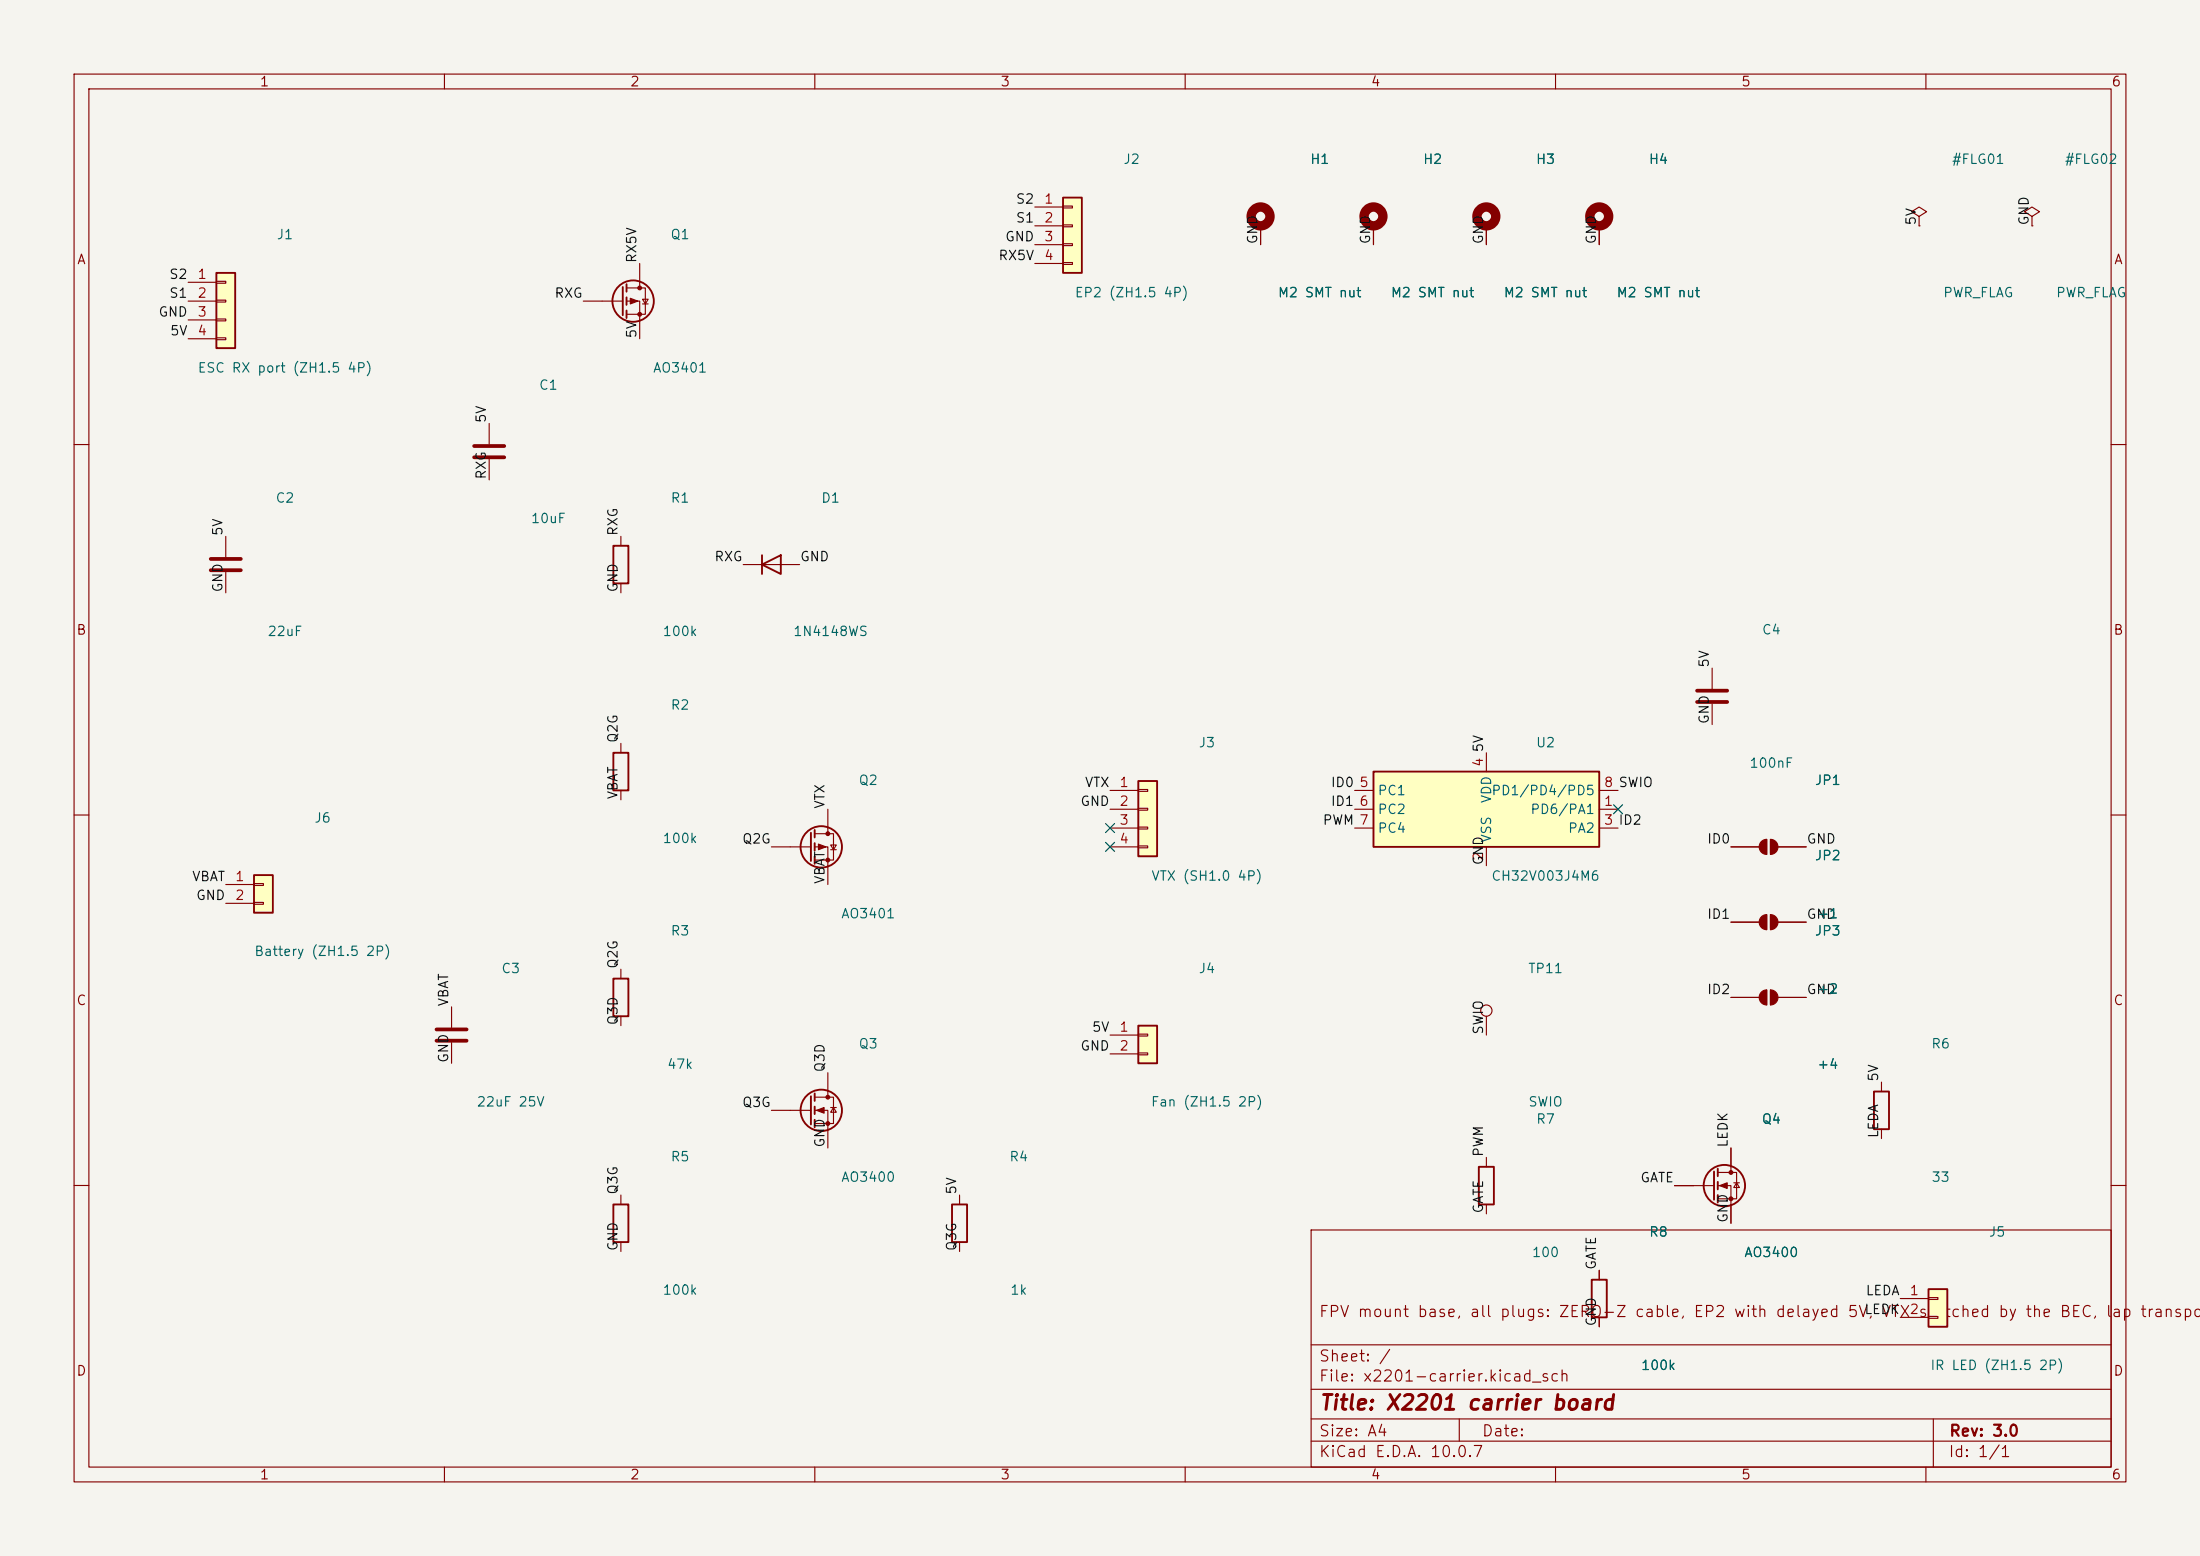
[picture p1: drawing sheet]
<svg xmlns="http://www.w3.org/2000/svg" width="297mm" height="210mm" viewBox="0 0 297 210" stroke-linecap="round" stroke-linejoin="round" font-family="sans-serif">
<path d="M0 0h297v210h-297z" fill="#f5f4ef" stroke="#f5f4ef" stroke-width=".14"/>
<g fill="none" stroke="#840000" stroke-width=".15">
<path d="M10 10h277v190h-277zM12 12h273v186h-273zM60 10v2M110 10v2M160 10v2M210 10v2M260 10v2M10 60h2M285 60h2M10 110h2M285 110h2M10 160h2"/>
<path d="M177 166h108v32h-108zM285 160h2M60 198v2M110 198v2M160 198v2M177 194.5h108M177 191.5h108M177 187.5h108M177 181.5h108M197 191.5v3M210 198v2M260 198v2"/>
<path d="M261 191.5v6.5"/>
</g>
<path d="M29.2 36.8h2.5v10.2h-2.5z" fill="#ffffc2"/>
<g fill="none" stroke="#840000" stroke-width=".25">
<path d="M29.2 36.8h2.5v10.2h-2.5zM199.6 157.5h2.1v5.1h-2.1zM231.4 158.1v3.8M231.9 157.7v1.1M231.9 159.5v1M253 147.3h2v5.1h-2zM231.9 161.3v1"/>
<circle cx="232.8" cy="160" r="2.79"/>
</g>
<g fill="none" stroke="#840000" stroke-width=".15">
<path d="M25.4 38.1h3.8M29.2 38h1.3v.2h-1.3zM215.9 30.5v2.5M25.4 40.6h3.8M25.4 43.2h3.8M25.4 45.7h3.8M29.2 40.5h1.3v.3h-1.3zM29.2 43.1h1.3v.2h-1.3zM29.2 45.6h1.3v.2h-1.3zM200.7 137.2v2.5M233.7 134.6h3.8M238.5 133.6v2"/>
<path d="M239 133.6v2M240 134.6h3.8M200.7 156.2v1.3M231.9 158.2h2.5v3.6h-2.5M233.7 154.9v3.3M234.1 159.6h.7M234.4 159.6l.4 .7h-.7zM254 146.1v1.2M254 152.4v1.3M200.7 162.6v1.2M226.1 160h5.3M231.9 160h1.8v5.1"/>
<circle cx="200.7" cy="136.4" r=".76"/>
</g>
<circle cx="215.9" cy="29.2" r="1.27" fill="none" stroke="#840000" stroke-width="1.3"/>
<g fill="#840000" stroke="#840000" stroke-width=".15">
<path d="M237.8 133.9l.4-.2 .3-.1v2a1.02 1.02 0 0 1-.9-.6 1.02 1.02 0 0 1 .2-1.1z"/>
<path d="M239 133.6a1.02 1.02 0 0 1 1 1 1.02 1.02 0 0 1-1 1z"/>
<path d="M232.2 160l1-.4v.8z"/>
<circle cx="233.7" cy="158.2" r=".25"/>
<circle cx="233.7" cy="161.8" r=".25"/>
</g>
<path d="M260.3 174h2.6v5.1h-2.6z" fill="#ffffc2"/>
<g fill="none" stroke="#840000" stroke-width=".25">
<path d="M84.1 38.7v3.8M84.6 38.4v1M84.6 40.1v1M84.6 41.9v1M82.8 73.7h2v5h-2zM102.9 76.2l2.5-1.3v2.6zM102.9 74.9v2.6M82.8 101.6h2v5.1h-2zM109.5 112.4v3.8M110 112v1M110 113.8v1M110 115.6v1"/>
<path d="M82.8 132.1h2v5.1h-2zM109.5 148v3.8M110 147.6v1M110 149.4v1M110 151.1v1M82.8 162.6h2v5h-2zM128.5 162.6h2.1v5h-2.1zM214.9 172.7h2v5.1h-2zM260.3 174h2.6v5.1h-2.6z"/>
<circle cx="85.5" cy="40.6" r="2.79"/>
<circle cx="110.9" cy="114.3" r="2.79"/>
<circle cx="110.9" cy="149.9" r="2.79"/>
</g>
<g fill="none" stroke="#840000" stroke-width=".15">
<path d="M84.6 38.9h2.5v3.5h-2.5M86.4 35.6v3.3M66 57.2v2.7M78.7 40.6h5.4M84.6 40.6h1.8v5.1M86.7 40.4h.8l-.4 .6zM86.7 41h.8M30.5 72.4v2.8M30.5 77.2v2.8M66 62v2.8M83.8 72.4v1.3M83.8 78.7v1.3"/>
<path d="M100.3 76.2h7.6M83.8 100.3v1.3M83.8 106.7v1.3M104.1 114.3h5.4M110 112.5h2.5v3.6h-2.5M110 114.3h1.8v5.1M111.8 109.2v3.3M112.1 114h.8l-.4 .7zM112.1 114.7h.8M61 135.9v2.8M83.8 130.8v1.3M83.8 137.2v1.2"/>
<path d="M61 140.7v2.8M104.1 149.9h5.4M110 148.1h2.5v3.5h-2.5M110 149.9h1.8v5M111.8 144.8v3.3M112.1 149.5h.8M112.5 149.5l.4 .6h-.8zM83.8 161.3v1.3M83.8 167.6v1.3M129.5 161.3v1.3M129.5 167.6v1.3M215.9 171.5v1.2"/>
<path d="M215.9 177.8v1.3M256.5 175.3h3.8M256.5 177.8h3.8M260.3 175.1h1.3v.3h-1.3zM260.3 177.7h1.3v.2h-1.3z"/>
</g>
<g fill="#840000" stroke="#840000" stroke-width=".15">
<path d="M85.1 40.3l1 .3-1 .4z"/>
<path d="M110.2 149.9l1.1-.4v.7z"/>
<path d="M110.5 113.9l1 .4-1 .4z"/>
<circle cx="86.4" cy="38.9" r=".25"/>
<circle cx="86.4" cy="42.4" r=".25"/>
<circle cx="111.8" cy="148.1" r=".25"/>
<circle cx="111.8" cy="151.6" r=".25"/>
<circle cx="111.8" cy="112.5" r=".25"/>
<circle cx="111.8" cy="116.1" r=".25"/>
</g>
<path d="M28.4 75.4h4.1M28.4 77h4.1M64 60.2h4.1M64 61.7h4.1M58.9 138.9h4.1M58.9 140.5h4.1" fill="none" stroke="#840000" stroke-width=".51"/>
<path d="M34.3 118.1h2.5v5.1h-2.5z" fill="#ffffc2"/>
<path d="M34.3 118.1h2.5v5.1h-2.5z" fill="none" stroke="#840000" stroke-width=".25"/>
<path d="M170.2 30.5v2.5M30.5 119.4h3.8M34.3 119.3h1.3v.2h-1.3zM30.5 121.9h3.8M34.3 121.8h1.3v.2h-1.3z" fill="none" stroke="#840000" stroke-width=".15"/>
<circle cx="170.2" cy="29.2" r="1.27" fill="none" stroke="#840000" stroke-width="1.3"/>
<path d="M143.5 26.7h2.5v10.1h-2.5z" fill="#ffffc2"/>
<path d="M143.5 26.7h2.5v10.1h-2.5z" fill="none" stroke="#840000" stroke-width=".25"/>
<path d="M139.7 27.9h3.8M139.7 30.5h3.8M139.7 33h3.8M139.7 35.6h3.8M143.5 27.8h1.3v.3h-1.3zM143.5 30.4h1.3v.2h-1.3zM143.5 32.9h1.3v.2h-1.3zM143.5 35.4h1.3v.3h-1.3zM233.7 124.5h3.8M238.5 123.4v2.1M239 123.4v2.1M240 124.5h3.8" fill="none" stroke="#840000" stroke-width=".15"/>
<g fill="#840000" stroke="#840000" stroke-width=".15">
<path d="M237.8 123.7l.4-.2 .3-.1v2.1a1.02 1.02 0 0 1-.9-.7 1.02 1.02 0 0 1 .2-1.1z"/>
<path d="M239 123.4a1.02 1.02 0 0 1 1 1.1 1.02 1.02 0 0 1-1 1z"/>
</g>
<path d="M185.4 104.1h30.5v10.2h-30.5z" fill="#ffffc2"/>
<path d="M185.4 104.1h30.5v10.2h-30.5z" fill="none" stroke="#840000" stroke-width=".25"/>
<path d="M182.9 109.2h2.5M182.9 111.8h2.5M182.9 106.7h2.5M200.7 101.6v2.5M200.7 114.3v2.5M215.9 109.2h2.5M215.9 111.8h2.5M215.9 106.7h2.5M233.7 114.3h3.8M238.5 113.3v2M239 113.3v2M240 114.3h3.8" fill="none" stroke="#840000" stroke-width=".15"/>
<g fill="#840000" stroke="#840000" stroke-width=".15">
<path d="M237.8 113.6l.4-.3h.3v2a1.02 1.02 0 0 1-.9-.6 1.02 1.02 0 0 1 .2-1.1z"/>
<path d="M239 113.3a1.02 1.02 0 0 1 1 1 1.02 1.02 0 0 1-1 1z"/>
</g>
<path d="M153.7 105.4h2.5v10.2h-2.5z" fill="#ffffc2"/>
<path d="M153.7 105.4h2.5v10.2h-2.5z" fill="none" stroke="#840000" stroke-width=".25"/>
<path d="M149.9 106.7h3.8M149.9 109.2h3.8M149.9 111.8h3.8M149.9 114.3h3.8M153.7 106.6h1.2v.2h-1.2zM153.7 109.1h1.2v.2h-1.2zM153.7 111.6h1.2v.3h-1.2zM153.7 114.2h1.2v.2h-1.2z" fill="none" stroke="#840000" stroke-width=".15"/>
<path d="M153.7 138.4h2.5v5.1h-2.5z" fill="#ffffc2"/>
<path d="M153.7 138.4h2.5v5.1h-2.5z" fill="none" stroke="#840000" stroke-width=".25"/>
<g fill="none" stroke="#840000" stroke-width=".15">
<path d="M170.2 30.5v2.5M185.4 30.5v2.5M200.7 30.5v2.5M215.9 30.5v2.5M259.1 29.2l1-.6-1-.7-1 .7 1 .6v1.3M259.1 30.5h.1M274.3 29.2l1-.6-1-.7-1 .7 1 .6v1.3M274.3 30.5h.1M231.1 90.2v2.8M231.1 95v2.8M233.7 114.3h3.8M240 114.3h3.8"/>
<path d="M149.9 139.7h3.8M153.7 139.6h1.2v.2h-1.2zM233.7 124.5h3.8M233.7 134.6h3.8M240 124.5h3.8M240 134.6h3.8M149.9 142.2h3.8M153.7 142.1h1.2v.3h-1.2zM233.7 154.9v2.6M215.9 171.5v1.2M215.9 177.8v1.3M226.1 160h2.5"/>
<path d="M233.7 162.6v2.5"/>
</g>
<g fill="none" stroke="#840000" stroke-width="1.3">
<circle cx="185.4" cy="29.2" r="1.27"/>
<circle cx="200.7" cy="29.2" r="1.27"/>
</g>
<path d="M229.1 93.2h4.1M229.1 94.7h4.1" fill="none" stroke="#840000" stroke-width=".51"/>
<path d="M149.3 113.7l1.2 1.2M149.3 111.2l1.2 1.2M150.5 113.7l-1.2 1.2M150.5 111.2l-1.2 1.2M217.8 108.6l1.2 1.2M219 108.6l-1.2 1.2" fill="none" stroke="#000084" stroke-width=".15"/>
<text font-size="2" fill="#840000" x="178" y="190.8">Title: X2201 carrier board</text>
<g font-size="1.5" fill="#840000">
<text x="178" y="178.1">FPV mount base, all plugs: ZERO-Z cable, EP2 with delayed 5V, VTX switched by the BEC, lap transpon</text>
<text x="178" y="184.1">Sheet: /</text>
<text x="178" y="186.8">File: x2201-carrier.kicad_sch</text>
<text x="178" y="197">KiCad E.D.A. 10.0.7</text>
<text x="178" y="194.2">Size: A4</text>
<text x="200" y="194.2">Date:</text>
<text x="263" y="197">Id: 1/1</text>
<text x="263" y="194.2">Rev: 3.0</text>
</g>
<g font-size="1.3" fill="#840000">
<text x="35" y="12">1</text>
<text x="85" y="12">2</text>
<text x="135" y="12">3</text>
<text x="185" y="12">4</text>
<text x="235" y="12">5</text>
<text x="285" y="12">6</text>
<text x="10.3" y="36">A</text>
<text x="285.3" y="36">A</text>
<text x="10.2" y="86">B</text>
<text x="285.2" y="86">B</text>
<text x="10.2" y="136">C</text>
<text x="285.2" y="136">C</text>
<text x="10.2" y="186">D</text>
<text x="285.2" y="186">D</text>
<text x="35" y="200">1</text>
<text x="85" y="200">2</text>
<text x="135" y="200">3</text>
<text x="185" y="200">4</text>
<text x="235" y="200">5</text>
<text x="285" y="200">6</text>
</g>
<g font-size="1.3" fill="#006464">
<text x="151.6" y="22.4">J2</text>
<text x="176.8" y="22.4">H1</text>
<text x="192" y="22.4">H2</text>
<text x="207.3" y="22.4">H3</text>
<text x="222.5" y="22.4">H4</text>
<text x="263.4" y="22.4">#FLG01</text>
<text x="278.7" y="22.4">#FLG02</text>
<text x="37.3" y="32.6">J1</text>
<text x="90.4" y="32.6">Q1</text>
<text x="145" y="40.4">EP2 (ZH1.5 4P)</text>
<text x="172.4" y="40.4">M2 SMT nut</text>
<text x="187.7" y="40.4">M2 SMT nut</text>
<text x="202.9" y="40.4">M2 SMT nut</text>
<text x="218.1" y="40.4">M2 SMT nut</text>
<text x="262.2" y="40.4">PWR_FLAG</text>
<text x="277.5" y="40.4">PWR_FLAG</text>
<text x="26.6" y="50.6">ESC RX port (ZH1.5 4P)</text>
<text x="72.7" y="52.9">C1</text>
<text x="88.1" y="50.6">AO3401</text>
<text x="37.1" y="68.2">C2</text>
<text x="71.6" y="70.9">10uF</text>
<text x="90.5" y="68.2">R1</text>
<text x="110.8" y="68.2">D1</text>
<text x="36" y="86.2">22uF</text>
<text x="89.4" y="86.2">100k</text>
<text x="107" y="86.2">1N4148WS</text>
<text x="237.8" y="85.9">C4</text>
<text x="90.5" y="96.1">R2</text>
<text x="161.7" y="101.2">J3</text>
<text x="207.3" y="101.2">U2</text>
<text x="115.8" y="106.3">Q2</text>
<text x="185.9" y="107.6">PC1</text>
<text x="201.3" y="107.6">PD1/PD4/PD5</text>
<text x="236.1" y="103.9">100nF</text>
<text x="244.9" y="106.3">JP1</text>
<text x="42.3" y="111.3">J6</text>
<text x="185.9" y="110.2">PC2</text>
<text x="185.9" y="112.7">PC4</text>
<text x="201.6" y="113.8" transform="rotate(-90 201.6 113.8)">VSS</text>
<text x="201.6" y="108.5" transform="rotate(-90 201.6 108.5)">VDD</text>
<text x="206.5" y="110.2">PD6/PA1</text>
<text x="211.6" y="112.7">PA2</text>
<text x="89.4" y="114.1">100k</text>
<text x="155.3" y="119.2">VTX (SH1.0 4P)</text>
<text x="201.2" y="119.2">CH32V003J4M6</text>
<text x="244.9" y="116.4">JP2</text>
<text x="113.5" y="124.3">AO3401</text>
<text x="245.2" y="124.3">+1</text>
<text x="34.2" y="129.3">Battery (ZH1.5 2P)</text>
<text x="67.6" y="131.7">C3</text>
<text x="90.5" y="126.6">R3</text>
<text x="161.7" y="131.7">J4</text>
<text x="206.2" y="131.7">TP11</text>
<text x="244.9" y="126.6">JP3</text>
<text x="245.2" y="134.4">+2</text>
<text x="115.8" y="141.8">Q3</text>
<text x="260.6" y="141.8">R6</text>
<text x="64.3" y="149.7">22uF 25V</text>
<text x="90" y="144.6">47k</text>
<text x="155.3" y="149.7">Fan (ZH1.5 2P)</text>
<text x="206.2" y="149.7">SWIO</text>
<text x="245.2" y="144.6">+4</text>
<text x="207.3" y="152">R7</text>
<text x="237.7" y="152">Q4</text>
<text x="90.5" y="157.1">R5</text>
<text x="113.5" y="159.8">AO3400</text>
<text x="136.2" y="157.1">R4</text>
<text x="260.7" y="159.8">33</text>
<text x="222.5" y="167.2">R8</text>
<text x="268.4" y="167.2">J5</text>
<text x="206.7" y="170">100</text>
<text x="235.4" y="170">AO3400</text>
<text x="89.4" y="175.1">100k</text>
<text x="136.3" y="175.1">1k</text>
<text x="221.4" y="185.2">100k</text>
<text x="260.5" y="185.2">IR LED (ZH1.5 2P)</text>
</g>
<g font-size="1.3" fill="#0f0f0f">
<text x="137.1" y="27.8">S2</text>
<text x="86.2" y="35.6" transform="rotate(-90 86.2 35.6)">RX5V</text>
<text x="134.7" y="35.4">RX5V</text>
<text x="135.6" y="32.9">GND</text>
<text x="137.1" y="30.4">S1</text>
<text x="170.1" y="33" transform="rotate(-90 170.1 33)">GND</text>
<text x="185.3" y="33" transform="rotate(-90 185.3 33)">GND</text>
<text x="200.5" y="33" transform="rotate(-90 200.5 33)">GND</text>
<text x="215.8" y="33" transform="rotate(-90 215.8 33)">GND</text>
<text x="259" y="30.5" transform="rotate(-90 259 30.5)">5V</text>
<text x="274.2" y="30.5" transform="rotate(-90 274.2 30.5)">GND</text>
<text x="22.8" y="40.5">S1</text>
<text x="22.8" y="38">S2</text>
<text x="74.8" y="40.5">RXG</text>
<text x="21.3" y="43.1">GND</text>
<text x="22.9" y="45.6">5V</text>
<text x="86.2" y="45.7" transform="rotate(-90 86.2 45.7)">5V</text>
<text x="65.9" y="57.2" transform="rotate(-90 65.9 57.2)">5V</text>
<text x="65.9" y="64.8" transform="rotate(-90 65.9 64.8)">RXG</text>
<text x="30.4" y="72.4" transform="rotate(-90 30.4 72.4)">5V</text>
<text x="83.7" y="72.4" transform="rotate(-90 83.7 72.4)">RXG</text>
<text x="96.4" y="76.1">RXG</text>
<text x="107.9" y="76.1">GND</text>
<text x="30.4" y="80" transform="rotate(-90 30.4 80)">GND</text>
<text x="83.7" y="80" transform="rotate(-90 83.7 80)">GND</text>
<text x="231" y="90.2" transform="rotate(-90 231 90.2)">5V</text>
<text x="83.7" y="100.4" transform="rotate(-90 83.7 100.4)">Q2G</text>
<text x="200.5" y="101.6" transform="rotate(-90 200.5 101.6)">5V</text>
<text x="231" y="97.8" transform="rotate(-90 231 97.8)">GND</text>
<text x="83.7" y="108" transform="rotate(-90 83.7 108)">VBAT</text>
<text x="146.4" y="106.6">VTX</text>
<text x="179.6" y="106.6">ID0</text>
<text x="111.6" y="109.2" transform="rotate(-90 111.6 109.2)">VTX</text>
<text x="145.8" y="109.1">GND</text>
<text x="178.5" y="111.6">PWM 7</text>
<text x="179.6" y="109.1">ID1</text>
<text x="25.8" y="119.3">VBAT</text>
<text x="100.1" y="114.2">Q2G</text>
<text x="111.6" y="119.4" transform="rotate(-90 111.6 119.4)">VBAT</text>
<text x="200.5" y="116.9" transform="rotate(-90 200.5 116.9)">GND</text>
<text x="230.4" y="114.2">ID0</text>
<text x="243.8" y="114.2">GND</text>
<text x="26.4" y="121.8">GND</text>
<text x="230.4" y="124.3">ID1</text>
<text x="243.8" y="124.3">GND</text>
<text x="83.7" y="130.8" transform="rotate(-90 83.7 130.8)">Q2G</text>
<text x="60.8" y="135.9" transform="rotate(-90 60.8 135.9)">VBAT</text>
<text x="230.4" y="134.5">ID2</text>
<text x="243.8" y="134.5">GND</text>
<text x="60.8" y="143.5" transform="rotate(-90 60.8 143.5)">GND</text>
<text x="83.7" y="138.5" transform="rotate(-90 83.7 138.5)">Q3D</text>
<text x="145.8" y="142.1">GND</text>
<text x="147.3" y="139.6">5V</text>
<text x="200.5" y="139.7" transform="rotate(-90 200.5 139.7)">SWIO</text>
<text x="100.1" y="149.7">Q3G</text>
<text x="111.6" y="144.8" transform="rotate(-90 111.6 144.8)">Q3D</text>
<text x="253.9" y="146.1" transform="rotate(-90 253.9 146.1)">5V</text>
<text x="111.6" y="155" transform="rotate(-90 111.6 155)">GND</text>
<text x="233.6" y="155" transform="rotate(-90 233.6 155)">LEDK</text>
<text x="253.9" y="153.7" transform="rotate(-90 253.9 153.7)">LEDA</text>
<text x="83.7" y="161.3" transform="rotate(-90 83.7 161.3)">Q3G</text>
<text x="129.4" y="161.3" transform="rotate(-90 129.4 161.3)">5V</text>
<text x="200.5" y="156.2" transform="rotate(-90 200.5 156.2)">PWM</text>
<text x="221.4" y="159.9">GATE</text>
<text x="200.5" y="163.9" transform="rotate(-90 200.5 163.9)">GATE</text>
<text x="233.6" y="165.1" transform="rotate(-90 233.6 165.1)">GND</text>
<text x="83.7" y="168.9" transform="rotate(-90 83.7 168.9)">GND</text>
<text x="129.4" y="168.9" transform="rotate(-90 129.4 168.9)">Q3G</text>
<text x="215.8" y="171.5" transform="rotate(-90 215.8 171.5)">GATE</text>
<text x="215.8" y="179.1" transform="rotate(-90 215.8 179.1)">GND</text>
<text x="251.6" y="177.7">LEDK</text>
<text x="251.8" y="175.1">LEDA</text>
</g>
<g font-size="1.3" fill="#a90000">
<text x="140.9" y="27.8">1</text>
<text x="140.9" y="30.3">2</text>
<text x="140.9" y="32.9">3</text>
<text x="140.9" y="35.4">4</text>
<text x="26.6" y="38">1</text>
<text x="26.6" y="40.5">2</text>
<text x="26.6" y="43">3</text>
<text x="26.6" y="45.6">4</text>
<text x="151" y="106.5">1</text>
<text x="183.4" y="106.5">5</text>
<text x="200.5" y="103.6" transform="rotate(-90 200.5 103.6)">4</text>
<text x="216.4" y="106.5">8 SWIO</text>
<text x="151" y="109.1">2</text>
<text x="151" y="111.6">3</text>
<text x="183.4" y="109.1">6</text>
<text x="216.4" y="109.1">1</text>
<text x="216.4" y="111.6">3 ID2</text>
<text x="31.7" y="119.2">1</text>
<text x="151" y="114.2">4</text>
<text x="200.5" y="116.3" transform="rotate(-90 200.5 116.3)">2</text>
<text x="31.7" y="121.8">2</text>
<text x="151" y="139.6">1</text>
<text x="151" y="142.1">2</text>
<text x="257.7" y="175.1">1</text>
<text x="257.7" y="177.7">2</text>
</g>
</svg>
